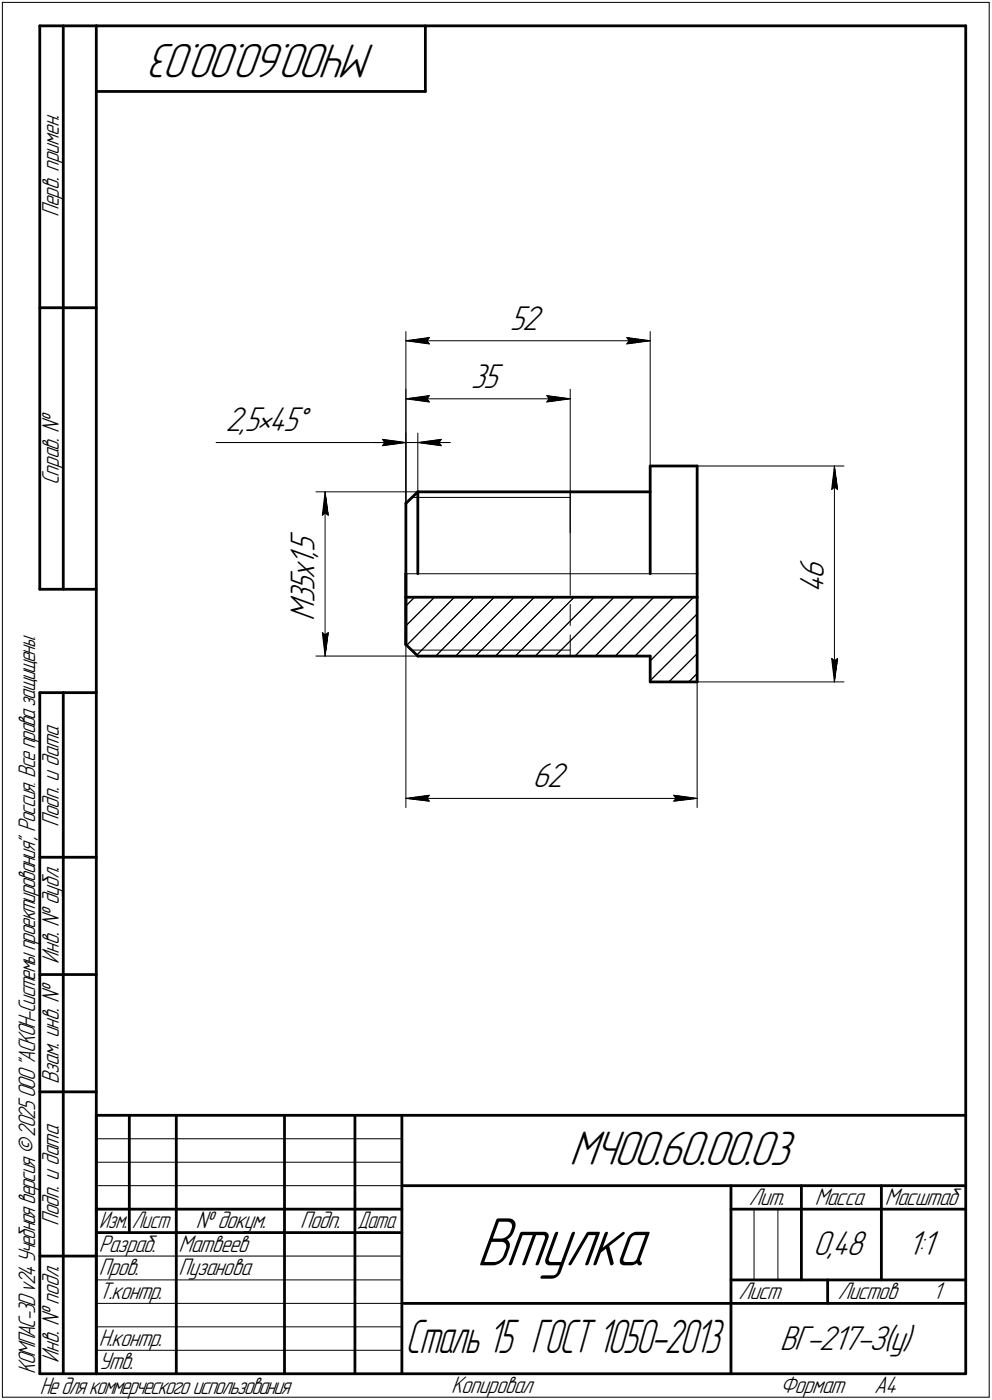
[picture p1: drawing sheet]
<svg xmlns="http://www.w3.org/2000/svg" width="211mm" height="298mm" viewBox="0 0 211 298" stroke-linecap="round" stroke-linejoin="round" font-family="sans-serif">
<g fill="none" stroke="#000" stroke-width=".21">
<path d="M.5 .5v297zM.5 .5h210zM210.5 .5v297zM86.4 70.6v41.6zM86.4 72.6l5-.7zM86.4 72.6l5 .6zM86.4 72.6h51.9zM90.8 72.6l.6 .6zM91.4 71.9l-.6 .7zM133.3 73.2l5-.6zM133.3 71.9l.6 .7zM133.3 71.9l5 .7z"/>
<path d="M133.9 72.6l-.6 .6zM138.3 70.6v33.6zM46 94.2h23.3zM69.3 94.2h17.1zM79.3 94.2h7.1zM81.4 93.6l5 .6zM81.4 93.6l.5 .6zM81.4 94.9l5-.7zM81.9 94.2l-.5 .7zM86.4 82.9v24.3zM86.4 92.2v15zM86.4 84.9l5-.7z"/>
<path d="M86.4 84.9l5 .7zM86.4 84.9h34.9zM86.4 94.2h2.5zM88.9 92.2v12.5zM88.9 94.2l5 .7zM88.9 94.2l5-.6zM88.9 94.2h6.9zM90.8 84.9l.6 .7zM91.4 84.2l-.6 .7zM93.4 94.2l.5 .7zM93.9 93.6l-.5 .6zM116.3 85.6l5-.7z"/>
<path d="M116.3 84.2l.5 .7zM116.3 84.2l5 .7zM116.8 84.9l-.5 .7zM121.3 82.9v30.6zM148.3 99.2h31.3zM177.5 99.2l.7 5zM177.5 99.2l-.5 5zM177.5 99.2v46zM67.2 104.7h21.7zM68.6 109.7l.6-.5zM69.2 104.7l.6 5zM69.2 109.2l.6 .5z"/>
<path d="M69.2 104.7l-.6 5zM69.2 104.7v35zM87.6 105.9h33.7zM121.3 104.7v17.5zM177 104.2l.5-.5zM177.5 103.7l.7 .5zM67.2 139.7h46.4zM68.6 134.7l.6 5zM68.6 134.7l.6 .5zM69.2 135.2l.6-.5zM69.8 134.7l-.6 5zM86.4 133.3l6.1-6.1z"/>
<path d="M86.4 122.2v15zM86.4 122.2h61.9zM86.4 137.2v34.8zM87.6 138.4h33.7zM88.2 127.2l-1.8 1.8zM96.7 127.2l-10.2 10.2zM100.9 127.2l-12.3 12.3zM101.2 139.7l12.5-12.5zM105.2 127.2l-12.5 12.5zM105.4 139.7l12.5-12.5zM109.4 127.2l-12.5 12.5zM109.6 139.7l12.6-12.5z"/>
<path d="M113.9 139.7l12.5-12.5zM118.1 139.7l12.5-12.5zM121.3 122.2v4.5zM121.3 128.7v4.5zM121.3 135.2v4.5zM122.3 139.7l12.6-12.5zM139.1 127.2l-12.4 12.5zM143.3 127.2l-12.4 12.5zM147.6 127.2l-12.5 12.5zM148.3 136.2v35.8zM138.3 144.9l10-9.9zM138.3 140.7l10-10z"/>
<path d="M142.3 145.2l6-6zM146.6 145.2l1.7-1.8zM148.3 145.2h31.3zM177 140.2l.5 5zM177 140.2l.5 .5zM177.5 140.7l.7-.5zM178.2 140.2l-.7 5zM86.4 170l5-.7zM86.4 170l5 .6zM86.4 170h61.9zM90.8 170l.6 .6zM91.4 169.3l-.6 .7z"/>
<path d="M143.3 170.6l5-.6zM143.3 169.3l.5 .7zM143.3 169.3l5 .7zM143.8 170l-.5 .6zM20.5 247.5h65zM20.5 252.5h65zM20.5 242.5h65zM160.4 257.5v15zM165.5 257.5v15zM20.5 267.5h65zM20.5 272.5h65zM20.5 277.5h65z"/>
<path d="M.5 297.5h210zM20.5 282.5h65zM20.5 287.5h65z"/>
</g>
<g fill="none" stroke="#000" stroke-width=".59">
<path d="M8.5 5.5v120zM8.5 5.5h12zM13.5 5.5v120zM20.5 5.5v287zM20.5 5.5h185zM20.5 19.5h70zM90.5 5.5v14zM205.5 5.5v287zM8.5 65.5h12zM138.3 99.2v23zM138.3 99.2h10zM148.3 99.2v23z"/>
<path d="M86.4 107.2l2.5-2.5zM86.4 107.2v15zM88.9 104.7h49.4zM88.9 104.7v17.5zM8.5 125.5h12zM86.4 122.2v15zM86.4 122.2v5zM86.4 137.2l2.5 2.5zM86.4 127.2h61.9zM86.4 127.2v10zM88.9 139.7h49.4zM138.3 139.7v5.5z"/>
<path d="M148.3 122.2v5zM148.3 127.2v18zM8.5 147.5v145zM8.5 147.5h12zM13.5 147.5v145zM138.3 145.2h10zM8.5 182.5h12zM8.5 207.5h12zM8.5 232.5h12zM20.5 237.5h185zM20.5 237.5v55zM27.5 237.5v25z"/>
<path d="M37.5 237.5v55zM60.5 237.5v55zM75.5 237.5v55zM85.5 237.5v55zM20.5 257.5h65zM85.5 252.5h120zM155.5 252.5v40zM155.5 257.5h15zM170.5 252.5v20zM170.5 257.5h35zM187.5 252.5v20zM8.5 267.5h12z"/>
<path d="M20.5 262.5h65zM85.5 277.5h70zM155.5 277.5h50zM155.5 272.5h50zM176.1 272.5v5zM8.5 292.5h12zM20.5 292.5h185z"/>
</g>
<g fill="#fff" stroke="#fff" stroke-width=".21">
<path d="M113.3 162.8h8.1zM113.3 162.9h8.1zM113.3 163h8.1zM113.3 163.1h8.1zM113.3 163.2h8.1zM113.3 163.2h8.1zM113.3 163.3h8.1zM113.3 163.4h8.1zM113.3 163.5h8.1zM113.3 163.6h8.1zM113.3 163.7h8.1zM113.3 163.7h8.1zM113.3 163.8h8.1zM113.3 163.9h8.1zM113.3 164h8.1zM113.3 164.1h8.1zM113.3 164.2h8.1zM113.3 164.3h8.1zM113.3 164.3h8.1zM113.3 164.4h8.1zM113.3 164.5h8.1zM113.3 164.6h8.1zM113.3 164.7h8.1zM113.3 164.8h8.1zM113.3 164.8h8.1zM113.3 164.9h8.1zM113.3 165h8.1zM113.3 165.1h8.1zM113.3 165.2h8.1zM113.3 165.3h8.1zM113.3 165.4h8.1zM113.3 165.4h8.1zM113.3 165.5h8.1zM113.3 165.6h8.1zM113.3 165.7h8.1zM113.3 165.8h8.1zM113.3 165.9h8.1zM113.3 165.9h8.1zM113.3 166h8.1zM113.3 166.1h8.1zM113.3 166.2h8.1zM113.3 166.3h8.1zM113.3 166.4h8.1zM113.3 166.5h8.1zM113.3 166.5h8.1zM113.3 166.6h8.1zM113.3 166.7h8.1zM113.3 166.8h8.1zM113.3 166.9h8.1zM113.3 167h8.1zM113.3 167h8.1zM113.3 167.1h8.1zM113.3 167.2h8.1zM113.3 167.3h8.1zM113.3 167.4h8.1zM113.3 167.5h8.1zM113.3 167.6h8.1zM113.3 167.6h8.1zM113.3 167.7h8.1zM113.3 167.8h8.1zM113.3 167.9h8.1zM113.3 168h8.1zM113.3 168.1h8.1zM113.3 168.1h8.1zM113.3 168.2h8.1zM113.3 168.3h8.1zM113.3 168.4h8.1zM113.3 168.5h8.1zM113.3 168.6h8.1zM113.3 168.7h8.1zM113.3 168.7h8.1zM113.3 168.8h8.1zM113.3 168.9h8.1z"/>
<path d="M91.3 168.8h.6zM90.7 168.9h1.2zM90 169h1.9zM89.4 169.1h2.5zM88.8 169.2h3.1zM88.1 169.2h3.8zM88 169.3h3.9zM87.8 169.4h4.1zM87.5 169.5h4.4zM87.4 169.6h4.5zM87.2 169.7h4.7zM87 169.8h4.9zM86.8 169.8h5.1zM86.6 169.9h5.3zM86.4 170h5.5zM86.6 170.1h5.3zM86.9 170.2h5zM87 170.3h4.9zM87.3 170.3h4.6zM87.5 170.4h4.4zM87.7 170.5h4.2zM88 170.6h3.9zM88.1 170.7h3.8zM88.8 170.8h3.1zM89.4 170.9h2.5zM90 170.9h1.9zM90.7 171h1.2zM91.3 171.1h.6z"/>
<path d="M142.8 168.8h.7zM142.8 168.9h1.3zM142.8 169h1.9zM142.8 169.1h2.6zM142.8 169.2h3.2zM142.8 169.2h3.8zM142.8 169.3h4zM142.8 169.4h4.2zM142.8 169.5h4.4zM142.8 169.6h4.6zM142.8 169.7h4.8zM142.8 169.8h4.9zM142.8 169.8h5.2zM142.8 169.9h5.4zM142.8 170h5.5zM142.8 170.1h5.4zM142.8 170.2h5.1zM142.8 170.3h4.9zM142.8 170.3h4.7zM142.8 170.4h4.4zM142.8 170.5h4.3zM142.8 170.6h4zM142.8 170.7h3.8zM142.8 170.8h3.2zM142.8 170.9h2.6zM142.8 170.9h1.9zM142.8 171h1.3zM142.8 171.1h.7z"/>
<path d="M108.5 65.4h7.7zM108.5 65.5h7.7zM108.5 65.6h7.7zM108.5 65.7h7.7zM108.5 65.8h7.7zM108.5 65.9h7.7zM108.5 66h7.7zM108.5 66h7.7zM108.5 66.1h7.7zM108.5 66.2h7.7zM108.5 66.3h7.7zM108.5 66.4h7.7zM108.5 66.5h7.7zM108.5 66.5h7.7zM108.5 66.6h7.7zM108.5 66.7h7.7zM108.5 66.8h7.7zM108.5 66.9h7.7zM108.5 67h7.7zM108.5 67.1h7.7zM108.5 67.1h7.7zM108.5 67.2h7.7zM108.5 67.3h7.7zM108.5 67.4h7.7zM108.5 67.5h7.7zM108.5 67.6h7.7zM108.5 67.6h7.7zM108.5 67.7h7.7zM108.5 67.8h7.7zM108.5 67.9h7.7zM108.5 68h7.7zM108.5 68.1h7.7zM108.5 68.2h7.7zM108.5 68.2h7.7zM108.5 68.3h7.7zM108.5 68.4h7.7zM108.5 68.5h7.7zM108.5 68.6h7.7zM108.5 68.7h7.7zM108.5 68.7h7.7zM108.5 68.8h7.7zM108.5 68.9h7.7zM108.5 69h7.7zM108.5 69.1h7.7zM108.5 69.2h7.7zM108.5 69.3h7.7zM108.5 69.3h7.7zM108.5 69.4h7.7zM108.5 69.5h7.7zM108.5 69.6h7.7zM108.5 69.7h7.7zM108.5 69.8h7.7zM108.5 69.8h7.7zM108.5 69.9h7.7zM108.5 70h7.7zM108.5 70.1h7.7zM108.5 70.2h7.7zM108.5 70.3h7.7zM108.5 70.4h7.7zM108.5 70.4h7.7zM108.5 70.5h7.7zM108.5 70.6h7.7zM108.5 70.7h7.7zM108.5 70.8h7.7zM108.5 70.9h7.7zM108.5 71h7.7zM108.5 71h7.7zM108.5 71.1h7.7zM108.5 71.2h7.7zM108.5 71.3h7.7zM108.5 71.4h7.7zM108.5 71.5h7.7z"/>
<path d="M132.8 71.5h.7zM132.8 71.5h1.3zM132.8 71.6h1.9zM132.8 71.7h2.6zM132.8 71.8h3.2zM132.8 71.9h3.8zM132.8 72h4zM132.8 72.1h4.3zM132.8 72.1h4.4zM132.8 72.2h4.7zM132.8 72.3h5zM132.8 72.4h5.1zM132.8 72.5h5.4zM132.8 72.6h5.5zM132.8 72.6h5.4zM132.8 72.7h5.2zM132.8 72.8h5zM132.8 72.9h4.8zM132.8 73h4.6zM132.8 73.1h4.4zM132.8 73.2h4.2zM132.8 73.2h4zM132.8 73.3h3.8zM132.8 73.4h3.2zM132.8 73.5h2.6zM132.8 73.6h1.9zM132.8 73.7h1.3zM132.8 73.7h.7z"/>
<path d="M91.3 71.5h.6zM90.7 71.5h1.2zM90 71.6h1.9zM89.4 71.7h2.5zM88.8 71.8h3.1zM88.1 71.9h3.8zM88 72h3.9zM87.7 72.1h4.2zM87.5 72.1h4.4zM87.3 72.2h4.6zM87 72.3h4.9zM86.9 72.4h5zM86.6 72.5h5.3zM86.4 72.6h5.5zM86.6 72.6h5.3zM86.8 72.7h5.1zM87 72.8h4.9zM87.2 72.9h4.7zM87.4 73h4.5zM87.5 73.1h4.4zM87.8 73.2h4.1zM88 73.2h3.9zM88.1 73.3h3.8zM88.8 73.4h3.1zM89.4 73.5h2.5zM90 73.6h1.9zM90.7 73.7h1.2zM91.3 73.7h.6z"/>
<path d="M170.4 118.1h6.2zM170.4 118.2h6.2zM170.4 118.3h6.2zM170.4 118.4h6.2zM170.4 118.4h6.2zM170.4 118.5h6.2zM170.4 118.6h6.2zM170.4 118.7h6.2zM170.4 118.8h6.2zM170.4 118.9h6.2zM170.4 119h6.2zM170.4 119h6.2zM170.4 119.1h6.2zM170.4 119.2h6.2zM170.4 119.3h6.2zM170.4 119.4h6.2zM170.4 119.5h6.2zM170.4 119.5h6.2zM170.4 119.6h6.2zM170.4 119.7h6.2zM170.4 119.8h6.2zM170.4 119.9h6.2zM170.4 120h6.2zM170.4 120.1h6.2zM170.4 120.1h6.2zM170.4 120.2h6.2zM170.4 120.3h6.2zM170.4 120.4h6.2zM170.4 120.5h6.2zM170.4 120.6h6.2zM170.4 120.6h6.2zM170.4 120.7h6.2zM170.4 120.8h6.2zM170.4 120.9h6.2zM170.4 121h6.2zM170.4 121.1h6.2zM170.4 121.2h6.2zM170.4 121.2h6.2zM170.4 121.3h6.2zM170.4 121.4h6.2zM170.4 121.5h6.2zM170.4 121.6h6.2zM170.4 121.7h6.2zM170.4 121.8h6.2zM170.4 121.8h6.2zM170.4 121.9h6.2zM170.4 122h6.2zM170.4 122.1h6.2zM170.4 122.2h6.2zM170.4 122.3h6.2zM170.4 122.3h6.2zM170.4 122.4h6.2zM170.4 122.5h6.2zM170.4 122.6h6.2zM170.4 122.7h6.2zM170.4 122.8h6.2zM170.4 122.9h6.2zM170.4 122.9h6.2zM170.4 123h6.2zM170.4 123.1h6.2zM170.4 123.2h6.2zM170.4 123.3h6.2zM170.4 123.4h6.2zM170.4 123.4h6.2zM170.4 123.5h6.2zM170.4 123.6h6.2zM170.4 123.7h6.2zM170.4 123.8h6.2zM170.4 123.9h6.2zM170.4 124h6.2zM170.4 124h6.2zM170.4 124.1h6.2zM170.4 124.2h6.2zM170.4 124.3h6.2zM170.4 124.4h6.2zM170.4 124.5h6.2zM170.4 124.5h6.2zM170.4 124.6h6.2zM170.4 124.7h6.2zM170.4 124.8h6.2zM170.4 124.9h6.2zM170.4 125h6.2zM170.4 125.1h6.2zM170.4 125.1h6.2zM170.4 125.2h6.2zM170.4 125.3h6.2zM170.4 125.4h6.2zM170.4 125.5h6.2zM170.4 125.6h6.2zM170.4 125.6h6.2zM170.4 125.7h6.2zM170.4 125.8h6.2zM170.4 125.9h6.2zM170.4 126h6.2zM170.4 126.1h6.2zM170.4 126.2h6.2zM170.4 126.2h6.2z"/>
<path d="M176.4 139.7h2.4zM176.4 139.8h2.4zM176.4 139.9h2.4zM176.4 140h2.4zM176.4 140h2.4zM176.4 140.1h2.4zM176.4 140.2h2.4zM176.4 140.3h2.4zM176.5 140.4h2.2zM176.5 140.5h2.2zM176.5 140.5h2.2zM176.5 140.6h2.2zM176.5 140.7h2.2zM176.5 140.8h2.2zM176.5 140.9h2.2zM176.6 141h2zM176.6 141.1h2zM176.6 141.1h2zM176.6 141.2h2zM176.6 141.3h2zM176.6 141.4h2zM176.6 141.5h2zM176.6 141.6h2zM176.7 141.6h1.9zM176.7 141.7h1.9zM176.7 141.8h1.9zM176.7 141.9h1.9zM176.7 142h1.9zM176.7 142.1h1.9zM176.7 142.2h1.9zM176.8 142.2h1.7zM176.8 142.3h1.7zM176.8 142.4h1.7zM176.8 142.5h1.7zM176.8 142.6h1.7zM176.8 142.7h1.7zM176.8 142.7h1.7zM176.9 142.8h1.5zM176.9 142.9h1.5zM176.9 143h1.5zM176.9 143.1h1.5zM176.9 143.2h1.5zM176.9 143.3h1.5zM176.9 143.3h1.5zM176.9 143.4h1.4zM177 143.5h1.3zM177 143.6h1.3zM177 143.7h1.2zM177 143.8h1.2zM177 143.8h1.1zM177.1 143.9h1zM177.1 144h1zM177.2 144.1h.9zM177.2 144.2h.9zM177.2 144.3h.8zM177.3 144.4h.7zM177.3 144.4h.6zM177.3 144.5h.6zM177.4 144.6h.4zM177.4 144.7h.4zM177.5 144.8h.3zM177.5 144.9h.2zM177.5 144.9h.2z"/>
<path d="M177.5 99.5h.2zM177.5 99.6h.2zM177.5 99.7h.3zM177.4 99.7h.4zM177.4 99.8h.4zM177.3 99.9h.6zM177.3 100h.6zM177.3 100.1h.7zM177.2 100.2h.8zM177.2 100.2h.9zM177.2 100.3h.9zM177.1 100.4h1zM177.1 100.5h1zM177 100.6h1.1zM177 100.7h1.2zM177 100.8h1.2zM177 100.8h1.3zM177 100.9h1.3zM176.9 101h1.4zM176.9 101.1h1.5zM176.9 101.2h1.5zM176.9 101.3h1.5zM176.9 101.3h1.5zM176.9 101.4h1.5zM176.9 101.5h1.5zM176.9 101.6h1.5zM176.8 101.7h1.7zM176.8 101.8h1.7zM176.8 101.9h1.7zM176.8 101.9h1.7zM176.8 102h1.7zM176.8 102.1h1.7zM176.8 102.2h1.7zM176.7 102.3h1.9zM176.7 102.4h1.9zM176.7 102.4h1.9zM176.7 102.5h1.9zM176.7 102.6h1.9zM176.7 102.7h1.9zM176.7 102.8h1.9zM176.6 102.9h2zM176.6 103h2zM176.6 103h2zM176.6 103.1h2zM176.6 103.2h2zM176.6 103.3h2zM176.6 103.4h2zM176.6 103.5h2zM176.5 103.5h2.2zM176.5 103.6h2.2zM176.5 103.7h2.2zM176.5 103.8h2.2zM176.5 103.9h2.2zM176.5 104h2.2zM176.5 104.1h2.2zM176.4 104.1h2.4zM176.4 104.2h2.4zM176.4 104.3h2.4zM176.4 104.4h2.4zM176.4 104.5h2.4zM176.4 104.6h2.4zM176.4 104.6h2.4z"/>
<path d="M62.1 112.3h6.1zM62.1 112.4h6.1zM62.1 112.4h6.1zM62.1 112.5h6.1zM62.1 112.6h6.1zM62.1 112.7h6.1zM62.1 112.8h6.1zM62.1 112.9h6.1zM62.1 112.9h6.1zM62.1 113h6.1zM62.1 113.1h6.1zM62.1 113.2h6.1zM62.1 113.3h6.1zM62.1 113.4h6.1zM62.1 113.5h6.1zM62.1 113.5h6.1zM62.1 113.6h6.1zM62.1 113.7h6.1zM62.1 113.8h6.1zM62.1 113.9h6.1zM62.1 114h6.1zM62.1 114h6.1zM62.1 114.1h6.1zM62.1 114.2h6.1zM62.1 114.3h6.1zM62.1 114.4h6.1zM62.1 114.5h6.1zM62.1 114.6h6.1zM62.1 114.6h6.1zM62.1 114.7h6.1zM62.1 114.8h6.1zM62.1 114.9h6.1zM62.1 115h6.1zM62.1 115.1h6.1zM62.1 115.1h6.1zM62.1 115.2h6.1zM62.1 115.3h6.1zM62.1 115.4h6.1zM62.1 115.5h6.1zM62.1 115.6h6.1zM62.1 115.7h6.1zM62.1 115.7h6.1zM62.1 115.8h6.1zM62.1 115.9h6.1zM62.1 116h6.1zM62.1 116.1h6.1zM62.1 116.2h6.1zM62.1 116.2h6.1zM62.1 116.3h6.1zM62.1 116.4h6.1zM62.1 116.5h6.1zM62.1 116.6h6.1zM62.1 116.7h6.1zM62.1 116.8h6.1zM62.1 116.8h6.1zM62.1 116.9h6.1zM62.1 117h6.1zM62.1 117.1h6.1zM62.1 117.2h6.1zM62.1 117.3h6.1zM62.1 117.3h6.1zM62.1 117.4h6.1zM62.1 117.5h6.1zM62.1 117.6h6.1zM62.1 117.7h6.1zM62.1 117.8h6.1zM62.1 117.9h6.1zM62.1 117.9h6.1zM62.1 118h6.1zM62.1 118.1h6.1zM62.1 118.2h6.1zM62.1 118.3h6.1zM62.1 118.4h6.1zM62.1 118.4h6.1zM62.1 118.5h6.1zM62.1 118.6h6.1zM62.1 118.7h6.1zM62.1 118.8h6.1zM62.1 118.9h6.1zM62.1 119h6.1zM62.1 119h6.1zM62.1 119.1h6.1zM62.1 119.2h6.1zM62.1 119.3h6.1zM62.1 119.4h6.1zM62.1 119.5h6.1zM62.1 119.5h6.1zM62.1 119.6h6.1zM62.1 119.7h6.1zM62.1 119.8h6.1zM62.1 119.9h6.1zM62.1 120h6.1zM62.1 120.1h6.1zM62.1 120.1h6.1zM62.1 120.2h6.1zM62.1 120.3h6.1zM62.1 120.4h6.1zM62.1 120.5h6.1zM62.1 120.6h6.1zM62.1 120.6h6.1zM62.1 120.7h6.1zM62.1 120.8h6.1zM62.1 120.9h6.1zM62.1 121h6.1zM62.1 121.1h6.1zM62.1 121.2h6.1zM62.1 121.2h6.1zM62.1 121.3h6.1zM62.1 121.4h6.1zM62.1 121.5h6.1zM62.1 121.6h6.1zM62.1 121.7h6.1zM62.1 121.8h6.1zM62.1 121.8h6.1zM62.1 121.9h6.1zM62.1 122h6.1zM62.1 122.1h6.1zM62.1 122.2h6.1zM62.1 122.3h6.1zM62.1 122.3h6.1zM62.1 122.4h6.1zM62.1 122.5h6.1zM62.1 122.6h6.1zM62.1 122.7h6.1zM62.1 122.8h6.1zM62.1 122.9h6.1zM62.1 122.9h6.1zM62.1 123h6.1zM62.1 123.1h6.1zM62.1 123.2h6.1zM62.1 123.3h6.1zM62.1 123.4h6.1zM62.1 123.4h6.1zM62.1 123.5h6.1zM62.1 123.6h6.1zM62.1 123.7h6.1zM62.1 123.8h6.1zM62.1 123.9h6.1zM62.1 124h6.1zM62.1 124h6.1zM62.1 124.1h6.1zM62.1 124.2h6.1zM62.1 124.3h6.1zM62.1 124.4h6.1zM62.1 124.5h6.1zM62.1 124.5h6.1zM62.1 124.6h6.1zM62.1 124.7h6.1zM62.1 124.8h6.1zM62.1 124.9h6.1zM62.1 125h6.1zM62.1 125.1h6.1zM62.1 125.1h6.1zM62.1 125.2h6.1zM62.1 125.3h6.1zM62.1 125.4h6.1zM62.1 125.5h6.1zM62.1 125.6h6.1zM62.1 125.6h6.1zM62.1 125.7h6.1zM62.1 125.8h6.1zM62.1 125.9h6.1zM62.1 126h6.1zM62.1 126.1h6.1zM62.1 126.2h6.1zM62.1 126.2h6.1zM62.1 126.3h6.1zM62.1 126.4h6.1zM62.1 126.5h6.1zM62.1 126.6h6.1zM62.1 126.7h6.1zM62.1 126.7h6.1zM62.1 126.8h6.1zM62.1 126.9h6.1zM62.1 127h6.1zM62.1 127.1h6.1zM62.1 127.2h6.1zM62.1 127.3h6.1zM62.1 127.3h6.1zM62.1 127.4h6.1zM62.1 127.5h6.1zM62.1 127.6h6.1zM62.1 127.7h6.1zM62.1 127.8h6.1zM62.1 127.8h6.1zM62.1 127.9h6.1zM62.1 128h6.1zM62.1 128.1h6.1zM62.1 128.2h6.1zM62.1 128.3h6.1zM62.1 128.4h6.1zM62.1 128.4h6.1zM62.1 128.5h6.1zM62.1 128.6h6.1zM62.1 128.7h6.1zM62.1 128.8h6.1zM62.1 128.9h6.1zM62.1 128.9h6.1zM62.1 129h6.1zM62.1 129.1h6.1zM62.1 129.2h6.1zM62.1 129.3h6.1zM62.1 129.4h6.1zM62.1 129.5h6.1zM62.1 129.5h6.1zM62.1 129.6h6.1zM62.1 129.7h6.1zM62.1 129.8h6.1zM62.1 129.9h6.1zM62.1 130h6.1zM62.1 130h6.1zM62.1 130.1h6.1zM62.1 130.2h6.1zM62.1 130.3h6.1zM62.1 130.4h6.1zM62.1 130.5h6.1zM62.1 130.6h6.1zM62.1 130.6h6.1zM62.1 130.7h6.1zM62.1 130.8h6.1zM62.1 130.9h6.1zM62.1 131h6.1zM62.1 131.1h6.1zM62.1 131.1h6.1zM62.1 131.2h6.1zM62.1 131.3h6.1zM62.1 131.4h6.1zM62.1 131.5h6.1zM62.1 131.6h6.1zM62.1 131.7h6.1zM62.1 131.7h6.1zM62.1 131.8h6.1zM62.1 131.9h6.1zM62.1 132h6.1zM62.1 132.1h6.1z"/>
<path d="M69.1 105h.2zM69.1 105.1h.2zM69.1 105.2h.3zM69 105.2h.4zM69 105.3h.4zM68.9 105.4h.6zM68.9 105.5h.6zM68.9 105.6h.7zM68.8 105.7h.8zM68.8 105.7h.9zM68.8 105.8h.9zM68.7 105.9h1zM68.7 106h1.1zM68.7 106.1h1.1zM68.7 106.2h1.1zM68.7 106.3h1.1zM68.6 106.3h1.3zM68.6 106.4h1.3zM68.5 106.5h1.4zM68.5 106.6h1.5zM68.5 106.7h1.5zM68.5 106.8h1.5zM68.5 106.8h1.5zM68.5 106.9h1.5zM68.5 107h1.5zM68.5 107.1h1.5zM68.4 107.2h1.7zM68.4 107.3h1.7zM68.4 107.4h1.7zM68.4 107.4h1.7zM68.4 107.5h1.7zM68.4 107.6h1.7zM68.4 107.7h1.7zM68.3 107.8h1.9zM68.3 107.9h1.9zM68.3 107.9h1.9zM68.3 108h1.9zM68.3 108.1h1.9zM68.3 108.2h1.9zM68.3 108.3h1.9zM68.2 108.4h2zM68.2 108.5h2.1zM68.2 108.5h2.1zM68.2 108.6h2.1zM68.2 108.7h2.1zM68.2 108.8h2.1zM68.2 108.9h2.1zM68.2 109h2.1zM68.2 109.1h2.2zM68.2 109.1h2.2zM68.2 109.2h2.2zM68.2 109.3h2.2zM68.2 109.4h2.2zM68.2 109.5h2.2zM68.2 109.6h2.2zM68.1 109.6h2.3zM68.1 109.7h2.3zM68.1 109.8h2.3zM68.1 109.9h2.3zM68.1 110h2.3zM68.1 110.1h2.3zM68.1 110.2h2.3z"/>
<path d="M68 134.2h2.4zM68.1 134.3h2.3zM68.1 134.4h2.3zM68.1 134.5h2.3zM68.1 134.5h2.3zM68.1 134.6h2.3zM68.1 134.7h2.3zM68.1 134.8h2.3zM68.2 134.9h2.2zM68.2 135h2.2zM68.2 135h2.2zM68.2 135.1h2.2zM68.2 135.2h2.2zM68.2 135.3h2.2zM68.2 135.4h2.2zM68.2 135.5h2.1zM68.2 135.6h2.1zM68.2 135.6h2.1zM68.2 135.7h2.1zM68.2 135.8h2.1zM68.2 135.9h2.1zM68.2 136h2.1zM68.2 136.1h2zM68.3 136.1h1.9zM68.3 136.2h1.9zM68.3 136.3h1.9zM68.3 136.4h1.9zM68.3 136.5h1.9zM68.3 136.6h1.9zM68.3 136.7h1.9zM68.4 136.7h1.7zM68.4 136.8h1.7zM68.4 136.9h1.7zM68.4 137h1.7zM68.4 137.1h1.7zM68.4 137.2h1.7zM68.4 137.2h1.7zM68.5 137.3h1.5zM68.5 137.4h1.5zM68.5 137.5h1.5zM68.5 137.6h1.5zM68.5 137.7h1.5zM68.5 137.8h1.5zM68.5 137.8h1.5zM68.5 137.9h1.4zM68.6 138h1.3zM68.6 138.1h1.3zM68.7 138.2h1.1zM68.7 138.3h1.1zM68.7 138.3h1.1zM68.7 138.4h1.1zM68.7 138.5h1zM68.8 138.6h.9zM68.8 138.7h.9zM68.8 138.8h.8zM68.9 138.9h.7zM68.9 138.9h.6zM68.9 139h.6zM69 139.1h.4zM69 139.2h.4zM69.1 139.3h.3zM69.1 139.4h.2zM69.1 139.4h.2z"/>
<path d="M100.2 77.9h7.1zM100.2 78h7.1zM100.2 78.1h7.1zM100.2 78.1h7.1zM100.2 78.2h7.1zM100.2 78.3h7.1zM100.2 78.4h7.1zM100.2 78.5h7.1zM100.2 78.6h7.1zM100.2 78.7h7.1zM100.2 78.7h7.1zM100.2 78.8h7.1zM100.2 78.9h7.1zM100.2 79h7.1zM100.2 79.1h7.1zM100.2 79.2h7.1zM100.2 79.2h7.1zM100.2 79.3h7.1zM100.2 79.4h7.1zM100.2 79.5h7.1zM100.2 79.6h7.1zM100.2 79.7h7.1zM100.2 79.8h7.1zM100.2 79.8h7.1zM100.2 79.9h7.1zM100.2 80h7.1zM100.2 80.1h7.1zM100.2 80.2h7.1zM100.2 80.3h7.1zM100.2 80.3h7.1zM100.2 80.4h7.1zM100.2 80.5h7.1zM100.2 80.6h7.1zM100.2 80.7h7.1zM100.2 80.8h7.1zM100.2 80.9h7.1zM100.2 80.9h7.1zM100.2 81h7.1zM100.2 81.1h7.1zM100.2 81.2h7.1zM100.2 81.3h7.1zM100.2 81.4h7.1zM100.2 81.4h7.1zM100.2 81.5h7.1zM100.2 81.6h7.1zM100.2 81.7h7.1zM100.2 81.8h7.1zM100.2 81.9h7.1zM100.2 82h7.1zM100.2 82h7.1zM100.2 82.1h7.1zM100.2 82.2h7.1zM100.2 82.3h7.1zM100.2 82.4h7.1zM100.2 82.5h7.1zM100.2 82.5h7.1zM100.2 82.6h7.1zM100.2 82.7h7.1zM100.2 82.8h7.1zM100.2 82.9h7.1zM100.2 83h7.1zM100.2 83.1h7.1zM100.2 83.1h7.1zM100.2 83.2h7.1zM100.2 83.3h7.1zM100.2 83.4h7.1zM100.2 83.5h7.1zM100.2 83.6h7.1zM100.2 83.7h7.1zM100.2 83.7h7.1zM100.2 83.8h7.1z"/>
<path d="M91.2 83.8h.7zM90.4 83.9h1.5zM89.7 84h2.2zM88.9 84.1h3zM88.1 84.2h3.8zM88 84.2h3.9zM87.8 84.3h4.1zM87.5 84.4h4.4zM87.4 84.5h4.5zM87.2 84.6h4.7zM87 84.7h4.9zM86.8 84.8h5.1zM86.6 84.8h5.3zM86.4 84.9h5.5zM86.6 85h5.3zM86.8 85.1h5.1zM87 85.2h4.9zM87.2 85.3h4.7zM87.4 85.3h4.5zM87.5 85.4h4.4zM87.8 85.5h4.1zM88 85.6h3.9zM88.1 85.7h3.8zM88.8 85.8h3.1zM89.4 85.9h2.5zM90 85.9h1.9zM90.7 86h1.2zM91.3 86.1h.6z"/>
<path d="M115.8 83.8h.8zM115.8 83.9h1.5zM115.8 84h2.3zM115.8 84.1h3.1zM115.8 84.2h3.7zM115.8 84.2h4zM115.8 84.3h4.2zM115.8 84.4h4.3zM115.8 84.5h4.6zM115.8 84.6h4.8zM115.8 84.7h4.9zM115.8 84.8h5.2zM115.8 84.8h5.4zM115.8 84.9h5.5zM115.8 85h5.4zM115.8 85.1h5.2zM115.8 85.2h4.9zM115.8 85.3h4.8zM115.8 85.3h4.6zM115.8 85.4h4.3zM115.8 85.5h4.2zM115.8 85.6h4zM115.8 85.7h3.7zM115.8 85.8h3.2zM115.8 85.9h2.6zM115.8 85.9h1.9zM115.8 86h1.3zM115.8 86.1h.7z"/>
<path d="M47.9 86.2h19.5zM47.9 86.3h19.5zM47.9 86.4h19.5zM47.9 86.4h19.5zM47.9 86.5h19.5zM47.9 86.6h19.5zM47.9 86.7h19.5zM47.9 86.8h19.5zM47.9 86.9h19.5zM47.9 87h19.5zM47.9 87h19.5zM47.9 87.1h19.5zM47.9 87.2h19.5zM47.9 87.3h19.5zM47.9 87.4h19.5zM47.9 87.5h19.5zM47.9 87.5h19.5zM47.9 87.6h19.5zM47.9 87.7h19.5zM47.9 87.8h19.5zM47.9 87.9h19.5zM47.9 88h19.5zM47.9 88.1h19.5zM47.9 88.1h19.5zM47.9 88.2h19.5zM47.9 88.3h19.5zM47.9 88.4h19.5zM47.9 88.5h19.5zM47.9 88.6h19.5zM47.9 88.6h19.5zM47.9 88.7h19.5zM47.9 88.8h19.5zM47.9 88.9h19.5zM47.9 89h19.5zM47.9 89.1h19.5zM47.9 89.2h19.5zM47.9 89.2h19.5zM47.9 89.3h19.5zM47.9 89.4h19.5zM47.9 89.5h19.5zM47.9 89.6h19.5zM47.9 89.7h19.5zM47.9 89.7h19.5zM47.9 89.8h19.5zM47.9 89.9h19.5zM47.9 90h19.5zM47.9 90.1h19.5zM47.9 90.2h19.5zM47.9 90.3h19.5zM47.9 90.3h19.5zM47.9 90.4h19.5zM47.9 90.5h19.5zM47.9 90.6h19.5zM47.9 90.7h19.5zM47.9 90.8h19.5zM47.9 90.8h19.5zM47.9 90.9h19.5zM47.9 91h19.5zM47.9 91.1h19.5zM47.9 91.2h19.5zM47.9 91.3h19.5zM47.9 91.4h19.5zM47.9 91.4h19.5zM47.9 91.5h19.5zM47.9 91.6h19.5zM47.9 91.7h19.5zM47.9 91.8h19.5zM47.9 91.9h19.5zM47.9 91.9h19.5zM47.9 92h19.5zM47.9 92.1h19.5zM47.9 92.2h19.5zM47.9 92.3h19.5zM47.9 92.4h19.5zM47.9 92.5h19.5zM47.9 92.5h19.5zM47.9 92.6h19.5zM47.9 92.7h19.5zM47.9 92.8h19.5zM47.9 92.9h19.5zM47.9 93h19.5zM47.9 93h19.5zM47.9 93.1h19.5z"/>
<path d="M80.9 93h.6zM80.9 93.1h1.2zM80.9 93.2h1.8zM80.9 93.3h2.5zM80.9 93.4h3.1zM80.9 93.5h3.7zM80.9 93.6h3.9zM80.9 93.6h4.1zM80.9 93.7h4.3zM80.9 93.8h4.5zM80.9 93.9h4.7zM80.9 94h4.9zM80.9 94.1h5.1zM80.9 94.1h5.3zM80.9 94.2h5.5zM80.9 94.3h5.3zM80.9 94.4h5.1zM80.9 94.5h4.9zM80.9 94.6h4.7zM80.9 94.7h4.5zM80.9 94.7h4.3zM80.9 94.8h4.1zM80.9 94.9h3.9zM80.9 95h3.7zM80.9 95.1h3zM80.9 95.2h2.2zM80.9 95.2h1.5zM80.9 95.3h.7z"/>
<path d="M93.8 93h.6zM93.2 93.1h1.2zM92.5 93.2h1.9zM91.9 93.3h2.5zM91.4 93.4h3zM90.7 93.5h3.7zM90.5 93.6h3.9zM90.3 93.6h4.1zM90.1 93.7h4.3zM89.9 93.8h4.5zM89.7 93.9h4.7zM89.5 94h4.9zM89.3 94.1h5.1zM89.2 94.1h5.2zM88.9 94.2h5.5zM89.2 94.3h5.2zM89.3 94.4h5.1zM89.5 94.5h4.9zM89.7 94.6h4.7zM89.9 94.7h4.5zM90.1 94.7h4.3zM90.3 94.8h4.1zM90.5 94.9h3.9zM90.7 95h3.7zM91.4 95.1h3zM92.2 95.2h2.2zM93 95.2h1.4zM93.7 95.3h.7z"/>
</g>
<g fill="#000" stroke="#000" stroke-width=".21">
<path d="M86.4 72.6h4.4zM87 72.6h3.9zM87.6 72.7h3.4zM88.3 72.8h2.8zM88.9 72.9h2.2zM89.5 73h1.7zM90.2 73.1h1.1zM90.8 73.2h.6z"/>
<path d="M90.8 72h.6zM90.2 72.1h1.1zM89.5 72.1h1.7zM88.9 72.2h2.2zM88.3 72.3h2.8zM87.6 72.4h3.4zM87 72.5h3.9z"/>
<path d="M133.4 72h.6zM133.5 72.1h1.1zM133.6 72.1h1.7zM133.6 72.2h2.3zM133.7 72.3h2.8zM133.8 72.4h3.4zM133.9 72.5h3.9z"/>
<path d="M133.9 72.6h4.4zM133.9 72.6h3.9zM133.8 72.7h3.4zM133.7 72.8h2.8zM133.6 72.9h2.3zM133.6 73h1.7zM133.5 73.1h1.1zM133.4 73.2h.6z"/>
<path d="M81.4 93.6h.6zM81.5 93.7h1.1zM81.6 93.8h1.7zM81.6 93.9h2.3zM81.7 94h2.8zM81.8 94.1h3.4zM81.9 94.1h3.9z"/>
<path d="M81.9 94.2h4.5zM81.9 94.3h3.9zM81.8 94.4h3.4zM81.7 94.5h2.8zM81.6 94.6h2.3zM81.6 94.7h1.7zM81.5 94.7h1.1zM81.4 94.8h.6z"/>
<path d="M86.4 84.9h4.4zM87 85h3.9zM87.6 85.1h3.4zM88.3 85.2h2.8zM88.9 85.3h2.2zM89.5 85.3h1.7zM90.2 85.4h1.1zM90.8 85.5h.6z"/>
<path d="M88.9 94.2h4.5zM89.6 94.3h3.9zM90.2 94.4h3.4zM90.8 94.5h2.8zM91.4 94.6h2.2zM92 94.7h1.7zM92.7 94.7h1.1zM93.3 94.8h.6z"/>
<path d="M90.8 84.3h.6zM90.2 84.4h1.1zM89.5 84.5h1.7zM88.9 84.6h2.2zM88.3 84.7h2.8zM87.6 84.8h3.4zM87 84.8h3.9z"/>
<path d="M93.3 93.6h.6zM92.7 93.7h1.1zM92 93.8h1.7zM91.4 93.9h2.2zM90.8 94h2.8zM90.2 94.1h3.4zM89.6 94.1h3.9z"/>
<path d="M116.4 84.3h.6zM116.5 84.4h1.1zM116.6 84.5h1.7zM116.6 84.6h2.3zM116.7 84.7h2.8zM116.8 84.8h3.3zM116.8 84.8h3.9z"/>
<path d="M116.8 84.9h4.5zM116.8 85h3.9zM116.8 85.1h3.3zM116.7 85.2h2.8zM116.6 85.3h2.3zM116.6 85.3h1.7zM116.5 85.4h1.1zM116.4 85.5h.6z"/>
<path d="M177.4 100.7h.1zM177.4 100.8h.1zM177.4 100.8h.1zM177.4 100.9h.1zM177.4 101h.1zM177.4 101.1h.1zM177.4 101.2h.1zM177.4 101.3h.1zM177.4 101.3h.1zM177.3 101.4h.2zM177.3 101.5h.2zM177.3 101.6h.2zM177.3 101.7h.2zM177.3 101.8h.2zM177.3 101.9h.2zM177.3 101.9h.2zM177.3 102h.2zM177.2 102.1h.3zM177.2 102.2h.3zM177.2 102.3h.3zM177.2 102.4h.3zM177.2 102.4h.3zM177.2 102.5h.3zM177.2 102.6h.3zM177.2 102.7h.3zM177.2 102.8h.3zM177.1 102.9h.4zM177.1 103h.4zM177.1 103h.4zM177.1 103.1h.4zM177.1 103.2h.4zM177.1 103.3h.4zM177.1 103.4h.4zM177.1 103.5h.4zM177 103.5h.5zM177 103.6h.5zM177 103.7h.5zM177 103.8h.5zM177 103.9h.4zM177 104h.3zM177 104.1h.2z"/>
<path d="M177.5 99.9h.2zM177.5 100h.2zM177.5 100.1h.2zM177.5 100.2h.2zM177.5 100.2h.2zM177.5 100.3h.2zM177.5 100.4h.2zM177.5 100.5h.3zM177.5 100.6h.3zM177.5 100.7h.3zM177.5 100.8h.3zM177.5 100.8h.3zM177.5 100.9h.3zM177.5 101h.3zM177.5 101.1h.3zM177.5 101.2h.4zM177.5 101.3h.4zM177.5 101.3h.4zM177.5 101.4h.4zM177.5 101.5h.4zM177.5 101.6h.4zM177.5 101.7h.4zM177.5 101.8h.5zM177.5 101.9h.5zM177.5 101.9h.5zM177.5 102h.5zM177.5 102.1h.5zM177.5 102.2h.5zM177.5 102.3h.5zM177.5 102.4h.6zM177.5 102.4h.6zM177.5 102.5h.6zM177.5 102.6h.6zM177.5 102.7h.6zM177.5 102.8h.6zM177.5 102.9h.6zM177.5 103h.6zM177.5 103h.6zM177.5 103.1h.6zM177.5 103.2h.6zM177.5 103.3h.6zM177.5 103.4h.6zM177.5 103.5h.6zM177.5 103.5h.6zM177.5 103.6h.7zM177.5 103.7h.7zM177.7 103.8h.5zM177.8 103.9h.4zM177.9 104h.3zM178.1 104.1h.1z"/>
<path d="M69 106.2h.2zM69 106.3h.2zM69 106.3h.2zM69 106.4h.2zM69 106.5h.2zM69 106.6h.2zM69 106.7h.2zM69 106.8h.2zM69 106.8h.2zM68.9 106.9h.3zM68.9 107h.3zM68.9 107.1h.3zM68.9 107.2h.3zM68.9 107.3h.3zM68.9 107.4h.3zM68.9 107.4h.3zM68.9 107.5h.3zM68.8 107.6h.4zM68.8 107.7h.4zM68.8 107.8h.4zM68.8 107.9h.4zM68.8 107.9h.4zM68.8 108h.4zM68.8 108.1h.4zM68.8 108.2h.4zM68.8 108.3h.4zM68.7 108.4h.5zM68.7 108.5h.5zM68.7 108.5h.5zM68.7 108.6h.5zM68.7 108.7h.5zM68.7 108.8h.5zM68.7 108.9h.5zM68.7 109h.5zM68.7 109.1h.5zM68.7 109.1h.5zM68.7 109.2h.5zM68.7 109.3h.4zM68.7 109.4h.3zM68.7 109.5h.2zM68.7 109.6h.1z"/>
<path d="M69.2 105.4h.1zM69.2 105.5h.1zM69.2 105.6h.1zM69.2 105.7h.1zM69.2 105.7h.1zM69.2 105.8h.1zM69.2 105.9h.1zM69.2 106h.2zM69.2 106.1h.2zM69.2 106.2h.2zM69.2 106.3h.2zM69.2 106.3h.2zM69.2 106.4h.2zM69.2 106.5h.2zM69.2 106.6h.2zM69.2 106.7h.3zM69.2 106.8h.3zM69.2 106.8h.3zM69.2 106.9h.3zM69.2 107h.3zM69.2 107.1h.3zM69.2 107.2h.3zM69.2 107.3h.4zM69.2 107.4h.4zM69.2 107.4h.4zM69.2 107.5h.4zM69.2 107.6h.4zM69.2 107.7h.4zM69.2 107.8h.4zM69.2 107.9h.5zM69.2 107.9h.5zM69.2 108h.5zM69.2 108.1h.5zM69.2 108.2h.5zM69.2 108.3h.5zM69.2 108.4h.5zM69.2 108.5h.5zM69.2 108.5h.6zM69.2 108.6h.6zM69.2 108.7h.6zM69.2 108.8h.6zM69.2 108.9h.6zM69.2 109h.6zM69.2 109.1h.6zM69.2 109.1h.6zM69.2 109.2h.6zM69.3 109.3h.5zM69.4 109.4h.4zM69.5 109.5h.3zM69.7 109.6h.1z"/>
<path d="M68.7 134.9h.1zM68.7 135h.2zM68.7 135h.3zM68.7 135.1h.4zM68.7 135.2h.5zM68.7 135.3h.5zM68.7 135.4h.5zM68.7 135.5h.5zM68.7 135.6h.5zM68.7 135.6h.5zM68.7 135.7h.5zM68.7 135.8h.5zM68.7 135.9h.5zM68.7 136h.5zM68.7 136.1h.5zM68.8 136.1h.4zM68.8 136.2h.4zM68.8 136.3h.4zM68.8 136.4h.4zM68.8 136.5h.4zM68.8 136.6h.4zM68.8 136.7h.4zM68.8 136.7h.4zM68.8 136.8h.4zM68.9 136.9h.3zM68.9 137h.3zM68.9 137.1h.3zM68.9 137.2h.3zM68.9 137.2h.3zM68.9 137.3h.3zM68.9 137.4h.3zM68.9 137.5h.3zM69 137.6h.2zM69 137.7h.2zM69 137.8h.2zM69 137.8h.2zM69 137.9h.2zM69 138h.2zM69 138.1h.2zM69 138.2h.2zM69 138.3h.2z"/>
<path d="M69.7 134.9h.1zM69.5 135h.3zM69.4 135h.4zM69.3 135.1h.5zM69.2 135.2h.6zM69.2 135.3h.6zM69.2 135.4h.6zM69.2 135.5h.6zM69.2 135.6h.6zM69.2 135.6h.6zM69.2 135.7h.6zM69.2 135.8h.6zM69.2 135.9h.6zM69.2 136h.5zM69.2 136.1h.5zM69.2 136.1h.5zM69.2 136.2h.5zM69.2 136.3h.5zM69.2 136.4h.5zM69.2 136.5h.5zM69.2 136.6h.5zM69.2 136.7h.4zM69.2 136.7h.4zM69.2 136.8h.4zM69.2 136.9h.4zM69.2 137h.4zM69.2 137.1h.4zM69.2 137.2h.4zM69.2 137.2h.3zM69.2 137.3h.3zM69.2 137.4h.3zM69.2 137.5h.3zM69.2 137.6h.3zM69.2 137.7h.3zM69.2 137.8h.3zM69.2 137.8h.2zM69.2 137.9h.2zM69.2 138h.2zM69.2 138.1h.2zM69.2 138.2h.2zM69.2 138.3h.2zM69.2 138.3h.2zM69.2 138.4h.2zM69.2 138.5h.1zM69.2 138.6h.1zM69.2 138.7h.1zM69.2 138.8h.1zM69.2 138.9h.1zM69.2 138.9h.1zM69.2 139h.1z"/>
<path d="M177 140.4h.2zM177 140.5h.3zM177 140.5h.4zM177 140.6h.5zM177 140.7h.5zM177 140.8h.5zM177 140.9h.5zM177.1 141h.4zM177.1 141.1h.4zM177.1 141.1h.4zM177.1 141.2h.4zM177.1 141.3h.4zM177.1 141.4h.4zM177.1 141.5h.4zM177.1 141.6h.4zM177.2 141.6h.3zM177.2 141.7h.3zM177.2 141.8h.3zM177.2 141.9h.3zM177.2 142h.3zM177.2 142.1h.3zM177.2 142.2h.3zM177.2 142.2h.3zM177.2 142.3h.3zM177.3 142.4h.2zM177.3 142.5h.2zM177.3 142.6h.2zM177.3 142.7h.2zM177.3 142.7h.2zM177.3 142.8h.2zM177.3 142.9h.2zM177.3 143h.2zM177.4 143.1h.1zM177.4 143.2h.1zM177.4 143.3h.1zM177.4 143.3h.1zM177.4 143.4h.1zM177.4 143.5h.1zM177.4 143.6h.1zM177.4 143.7h.1zM177.4 143.8h.1z"/>
<path d="M178.1 140.4h.1zM177.9 140.5h.3zM177.8 140.5h.4zM177.7 140.6h.5zM177.5 140.7h.7zM177.5 140.8h.7zM177.5 140.9h.6zM177.5 141h.6zM177.5 141.1h.6zM177.5 141.1h.6zM177.5 141.2h.6zM177.5 141.3h.6zM177.5 141.4h.6zM177.5 141.5h.6zM177.5 141.6h.6zM177.5 141.6h.6zM177.5 141.7h.6zM177.5 141.8h.6zM177.5 141.9h.6zM177.5 142h.6zM177.5 142.1h.6zM177.5 142.2h.5zM177.5 142.2h.5zM177.5 142.3h.5zM177.5 142.4h.5zM177.5 142.5h.5zM177.5 142.6h.5zM177.5 142.7h.5zM177.5 142.7h.4zM177.5 142.8h.4zM177.5 142.9h.4zM177.5 143h.4zM177.5 143.1h.4zM177.5 143.2h.4zM177.5 143.3h.4zM177.5 143.3h.3zM177.5 143.4h.3zM177.5 143.5h.3zM177.5 143.6h.3zM177.5 143.7h.3zM177.5 143.8h.3zM177.5 143.8h.3zM177.5 143.9h.3zM177.5 144h.2zM177.5 144.1h.2zM177.5 144.2h.2zM177.5 144.3h.2zM177.5 144.4h.2zM177.5 144.4h.2zM177.5 144.5h.2z"/>
<path d="M86.4 170h4.4zM87.1 170.1h3.8zM87.8 170.2h3.2zM88.6 170.3h2.5zM89.2 170.3h2zM90 170.4h1.3zM90.7 170.5h.7z"/>
<path d="M90.8 169.4h.6zM90.2 169.5h1.1zM89.5 169.6h1.7zM88.9 169.7h2.2zM88.3 169.8h2.8zM87.6 169.8h3.4zM87 169.9h3.9z"/>
<path d="M143.4 169.4h.6zM143.5 169.5h1.1zM143.6 169.6h1.7zM143.6 169.7h2.3zM143.7 169.8h2.8zM143.8 169.8h3.4zM143.8 169.9h3.9z"/>
<path d="M143.8 170h4.5zM143.8 170.1h3.9zM143.8 170.2h3.2zM143.7 170.3h2.5zM143.6 170.3h1.9zM143.5 170.4h1.3zM143.4 170.5h.7z"/>
</g>
<text font-size="15.6" x="101.3" y="269.4">Втулка</text>
<g font-size="10.9">
<text x="79.9" y="9.4" transform="rotate(-180 79.9 9.4)">МЧ00.60.00.03</text>
<text x="121.1" y="248.1">МЧ00.60.00.03</text>
</g>
<text font-size="10.7" x="86.3" y="288.1">Сталь 15 ГОСТ 1050-2013</text>
<g font-size="7.8">
<text x="108.5" y="70.3">52</text>
<text x="100.2" y="82.6">35</text>
<text x="47.9" y="91.7">2,5×45°</text>
<text x="66.9" y="118.6" transform="rotate(-90 66.9 118.6)">,</text>
<text x="66.9" y="117.5" transform="rotate(-90 66.9 117.5)">5</text>
<text x="66.9" y="125.8" transform="rotate(-90 66.9 125.8)">5</text>
<text x="66.9" y="123.2" transform="rotate(-90 66.9 123.2)">х</text>
<text x="66.9" y="120.5" transform="rotate(-90 66.9 120.5)">1</text>
<text x="175.3" y="123.3" transform="rotate(-90 175.3 123.3)">6</text>
<text x="66.9" y="128.5" transform="rotate(-90 66.9 128.5)">3</text>
<text x="175.3" y="126.3" transform="rotate(-90 175.3 126.3)">4</text>
<text x="66.9" y="132.2" transform="rotate(-90 66.9 132.2)">M</text>
<text x="113.3" y="167.7">62</text>
<text x="173" y="267.2">0,48</text>
<text x="193.1" y="267.2">1:1</text>
<text x="165.9" y="287.4">ВГ-217-З(у)</text>
</g>
<g font-size="5.4">
<text x="12.6" y="46.3" transform="rotate(-90 12.6 46.3)">Перв. примен.</text>
<text x="12.6" y="103.4" transform="rotate(-90 12.6 103.4)">Справ. №</text>
<text x="12.6" y="176.1" transform="rotate(-90 12.6 176.1)">Подп. и дата</text>
<text x="12.6" y="205.2" transform="rotate(-90 12.6 205.2)">Инв. № дубл.</text>
<text x="12.6" y="230.9" transform="rotate(-90 12.6 230.9)">Взам. инв. №</text>
<text x="159.3" y="256.6">Лит.</text>
<text x="173.4" y="256.6">Масса</text>
<text x="188.3" y="256.6">Масштаб</text>
<text x="12.6" y="261.1" transform="rotate(-90 12.6 261.1)">Подп. и дата</text>
<text x="41.6" y="261.6">№ докум.</text>
<text x="63.9" y="261.6">Подп.</text>
<text x="21" y="266.6">Разраб.</text>
<text x="38" y="266.6">Матвеев</text>
<text x="21" y="271.6">Пров.</text>
<text x="38" y="271.6">Пузанова</text>
<text x="21" y="276.6">Т.контр.</text>
<text x="157.1" y="276.6">Лист</text>
<text x="178.3" y="276.6">Листов</text>
<text x="198.5" y="276.6">1</text>
<text x="21" y="286.6">Н.контр.</text>
<text x="7.5" y="292.5" transform="rotate(-90 7.5 292.5)">КОМПАС-3Dv24Учебнаяверсия©2025ООО&quot;АСКОН-Системыпроектирования&quot;, Россия. Всеправазащищены.</text>
<text x="12.6" y="290.2" transform="rotate(-90 12.6 290.2)">Инв. № подл.</text>
<text x="21" y="291.6">Утв.</text>
<text x="8.5" y="296.7">Недлякоммерческогоиспользования</text>
<text x="96" y="296.6">Копировал</text>
<text x="166" y="296.6">Формат</text>
<text x="186" y="296.6">A4</text>
</g>
<g font-size="5.3">
<text x="21.1" y="261.6">Изм.</text>
<text x="28.1" y="261.6">Лист</text>
<text x="76.1" y="261.6">Дата</text>
</g>
</svg>
